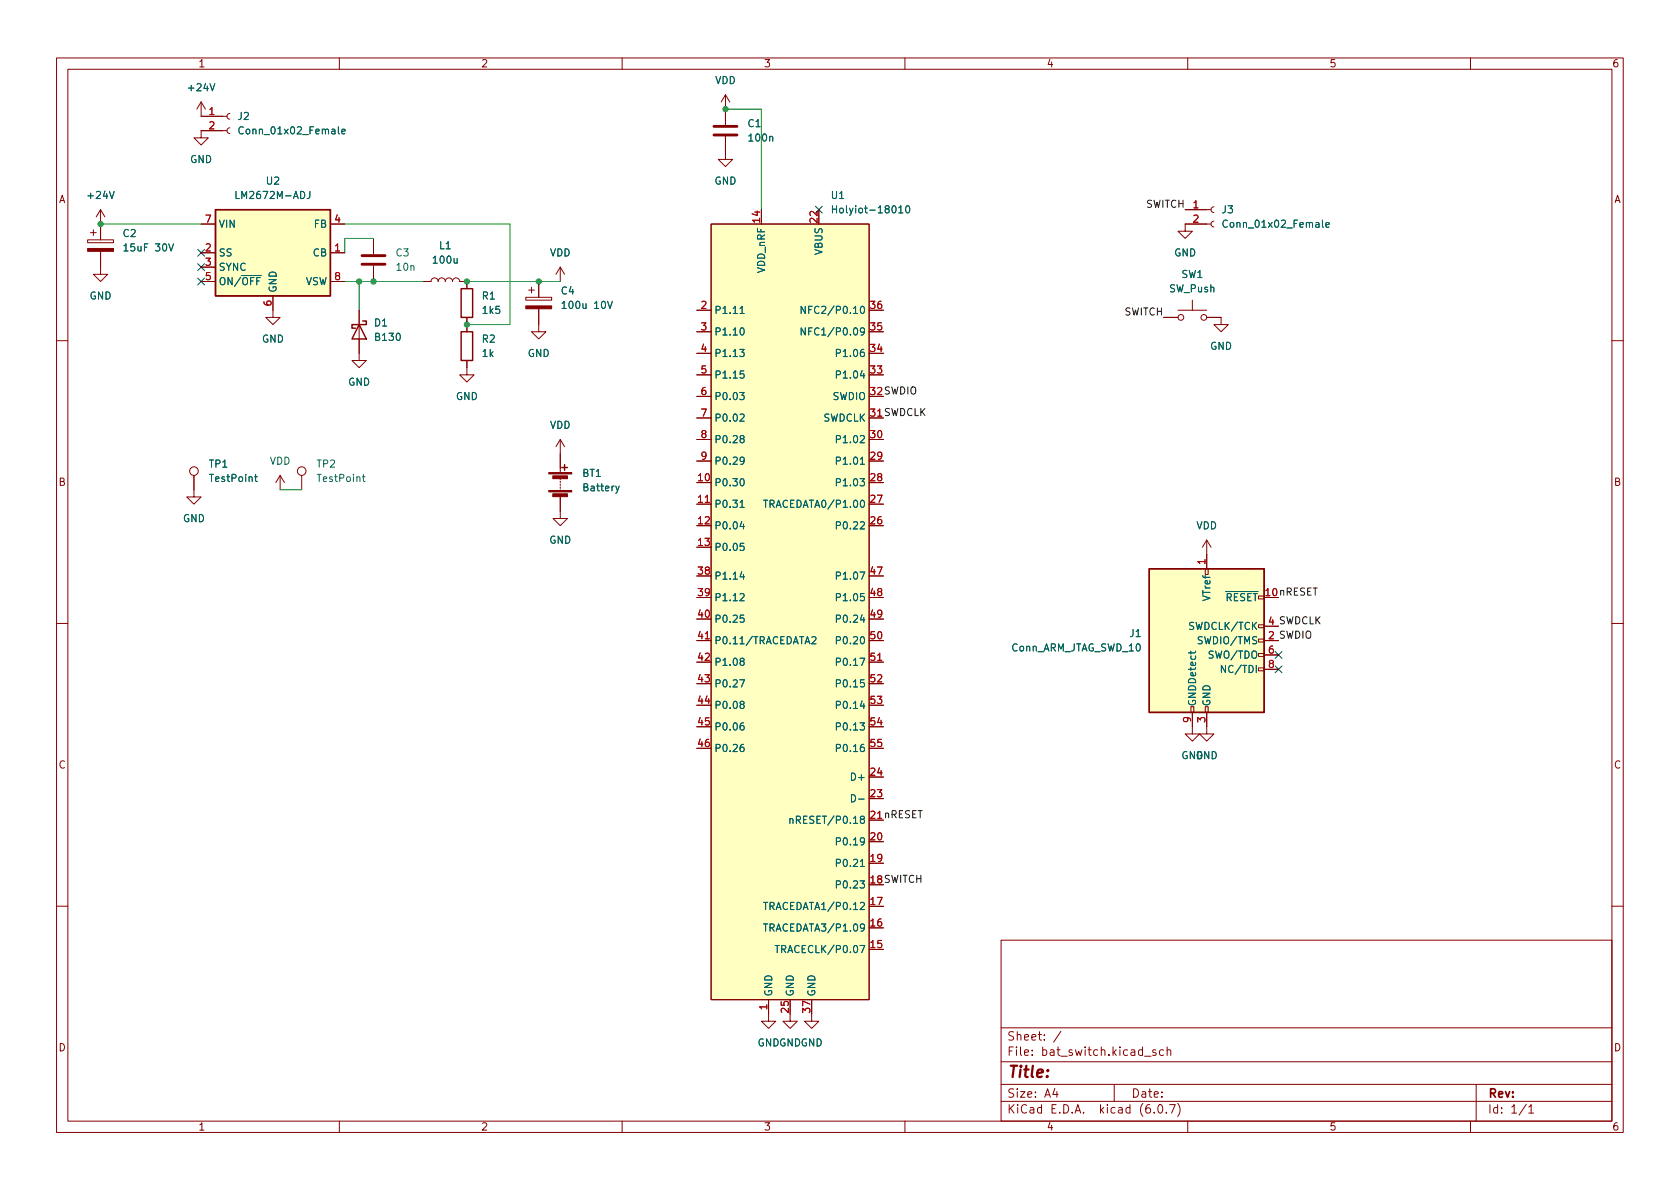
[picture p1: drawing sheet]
<svg xmlns="http://www.w3.org/2000/svg" width="297mm" height="210mm" viewBox="0 0 297 210" stroke-linecap="round" stroke-linejoin="round" font-family="sans-serif">
<g fill="none" stroke="#840000" stroke-width=".18">
<path d="M10 10.2h277v190.1h-277zM12 12.2h273v186.1h-273zM35.6 18v2.6h4.5M35.6 18l-.8 1.3M35.6 18l.7 1.3M60 10.2v2M110 10.2v2M128.3 16.8v5.3M128.3 16.8l-.8 1.2M128.3 16.8l.7 1.2M160 10.2v2M210 10.2v2"/>
<path d="M260 10.2v2M17.8 37.1l-.8 1.2M17.8 37.1v5.3M17.8 37.1l.7 1.2M35.6 39.6h2.5M40.1 23.1h-4.5v1.3h1.2l-1.2 1.2-1.3-1.2h1.3M40.6 22.6l-.3 .1-.2 .4 .2 .4 .3 .1M40.6 20.1l-.3 .1-.2 .4 .2 .3 .3 .2M58.4 39.6h2.6M125.7 39.6h28v137.2h-28zM128.3 24.1v4.1h1.2l-1.2 1.3-1.3-1.3h1.3M209.5 37.1h4.6"/>
<path d="M214.1 39.6h-4.6v1.3h1.3l-1.3 1.3-1.2-1.3h1.2M214.6 39.1l-.3 .2-.2 .3 .2 .4 .3 .1M214.6 36.6l-.3 .1-.2 .4 .2 .3 .3 .2M15.5 42.4h4.6v.5h-4.6zM16 41.1h1M16.5 40.6v1.1M17.8 44.4v4.1h1.2l-1.2 1.3-1.3-1.3h1.3M35.6 44.7h2.5M35.6 47.2h2.5M35.6 49.8h2.5M48.3 52.3v3.8h1.2l-1.2 1.3-1.3-1.3h1.3M58.4 44.7h2.6"/>
<path d="M58.4 49.8h2.6M63.5 54.9v8.8h1.3l-1.3 1.3-1.3-1.3h1.3M66 42.2v2.8M66 47v2.8M74.9 49.8h1.3a.64 .64 0 0 1 .6-.7 .64 .64 0 0 1 .7 .7 .64 .64 0 0 1 .6-.7 .64 .64 0 0 1 .6 .7 .64 .64 0 0 1 .7-.7 .64 .64 0 0 1 .6 .7 .64 .64 0 0 1 .6-.7 .64 .64 0 0 1 .7 .7h1.2v1.2M82.5 56.1v2.6M93 52.6h4.5v.5h-4.5zM93.5 51.3h1M94 50.8v1M95.2 54.6v4.1h1.3l-1.3 1.2-1.2-1.2h1.2M95.2 49.8v2.8M99.1 47.2v2.6"/>
<path d="M99.1 47.2l-.8 1.3M99.1 47.2l.7 1.3M123.2 54.9h2.5M123.2 58.7h2.5M205.7 56.1h2.6M208.3 54.9h5.1M210.8 53.1v1.8M213.4 56.1h2.5v1.3h1.3l-1.3 1.3-1.3-1.3h1.3M10 60.2h2M82.5 63.7v2.6h1.3l-1.3 1.3-1.2-1.3h1.2M99.1 77.7l-.8 1.3M99.1 77.7v5.9"/>
<path d="M99.1 77.7l.7 1.3M123.2 62.5h2.5M123.2 66.3h2.5M123.2 70.1h2.5M123.2 73.9h2.5M123.2 77.7h2.5M285 60.2h2M34.3 84.1v3.8h1.3l-1.3 1.2-1.3-1.2h1.3M49.5 84.1l-.7 1.2M49.5 84.1v2.5M49.5 84.1l.8 1.2M53.3 84.1v2.5"/>
<path d="M99.1 87.9v3.8h1.2l-1.2 1.3-1.3-1.3h1.3M99.1 84.6v.2M99.1 85.1v.2M99.1 85.6v.2M99.1 86.1v.3M99.1 86.6v.3M123.2 89.1h2.5M123.2 81.5h2.5M213.4 95.5l-.8 1.3M213.4 95.5v5.1M213.4 95.5l.7 1.3M10 110.2h2"/>
<path d="M123.2 113.3h2.5M153.7 117.1h2.5M213.1 100.6h.5v1h-.5zM222.5 110.5h1v.5h-1zM222.5 115.6h1v.5h-1zM222.5 113h1v.5h-1zM222.5 118.1h1v.5h-1zM223.5 113.3h2.6M223.5 110.7h2.6M223.5 115.8h2.6M223.5 118.4h2.6M285 110.2h2"/>
<path d="M210.6 125h.5v1h-.5zM210.8 126v3.8h1.3l-1.3 1.3-1.3-1.3h1.3M213.1 125h.5v1h-.5zM213.4 126v3.8h1.2l-1.2 1.3-1.3-1.3h1.3M10 160.2h2M135.9 176.8v3.8h1.3l-1.3 1.3-1.3-1.3h1.3M139.7 179.3v1.3h1.3l-1.3 1.3-1.3-1.3h1.3M143.5 179.3v1.3h1.3l-1.3 1.3-1.3-1.3h1.3M177 166.3h108v32h-108zM285 160.2h2M60 198.3v2M110 198.3v2"/>
<path d="M160 198.3v2M177 194.8h108M177 191.8h108M177 187.8h108M177 181.8h108M186.5 192.5l-.4 1h1M186.9 193v1M187.6 182.4l-1.3 1.9M197 191.8v3M202.4 186.8h1.1M204.1 196.7v.1M204.4 185.7l-.4-.1-.2 .2 .1 .3 .5 .1v.4h-.6"/>
<path d="M204.9 195.4l.2-.1a.81 .81 0 0 1 .6 .7 .81 .81 0 0 1-.3 .8h-.2a.81 .81 0 0 1-.6-.6 .81 .81 0 0 1 .3-.8zM205.7 185.7l-.4-.1-.3 .3v.4l.1 .3h.6M206.2 196.7v.1M206.4 185.8l.2-.2 .3 .1 .1 .9M206.4 185.1v1.5M206.8 195.3h1l-.7 1.5M208.2 195.1a1.72 1.72 0 0 1 0 2.3M210 198.3v2M260 198.3v2M261 191.8v6.5M269.9 195.3l-1.3 1.9M270.3 195.8l.4-.5v1.5"/>
<path d="M270.3 196.8h.9"/>
<circle cx="208.8" cy="56.1" r=".51"/>
<circle cx="212.9" cy="56.1" r=".51"/>
<circle cx="34.3" cy="83.3" r=".76"/>
<circle cx="53.3" cy="83.3" r=".76"/>
</g>
<g fill="#840000" stroke="#840000" stroke-width=".18">
<path d="M15.5 43.9h4.6v.5h-4.6z"/>
<path d="M93 54.1h4.5v.5h-4.5z"/>
<path d="M97 86.7h4.1v.3h-4.1z"/>
<path d="M97 83.6h4.1v.2h-4.1z"/>
<path d="M97.7 87.3h2.6v.5h-2.6z"/>
<path d="M97.7 84.1h2.6v.6h-2.6z"/>
</g>
<g fill="none" stroke="#006464" stroke-width=".18">
<path d="M41.7 33.8v1.3h.6M43 22.5a.6 .6 0 0 0-.8 .5 .6 .6 0 0 0 .6 .7l.2-.1M54.8 33.8v.9a.41 .41 0 0 1-.5 .4M60.4 23.3l.6-.2v-.2l-.4-.1-.2 .2 .1 .6h.5M147.2 36.4v1.3M147.2 37h.7M160.2 36.5l.2-.1a.68 .68 0 0 1 .5 .6 .68 .68 0 0 1-.5 .7l-.2-.2-.1-.3zM217 39a.6 .6 0 0 0-.8 .5 .6 .6 0 0 0 .6 .7l.2-.1M234.4 39.8l.6-.2v-.2l-.4-.1-.2 .2 .1 .6h.5M21.9 43.5l.4-.4v1.3M21.9 44.4h.7M29.8 43.1l.5 1.3 .4-1.3"/>
<path d="M99.4 53.6l.3-.3v1.2M99.4 54.5h.7M107.4 53.3l.4 1.2 .5-1.2M130.8 54.5l.4-.3v1.2M130.8 55.4h.8M131 58.1l.2-.1a.68 .68 0 0 1 .4 .6 .68 .68 0 0 1-.4 .6l-.2-.1-.2-.3zM142.4 58v1.2l-.7-1.2v1.2M142.4 54.2v1.2l-.7-1.2v1.2M130.8 61.8h.8l-.4 .5 .3 .1v.5l-.2 .2-.5-.2M130.8 69.4h.8l-.4 .5 .3 .1v.6l-.2 .1-.5-.1M130.8 73.3l.5-.1 .3 .4-.8 .9h.8M131.1 77.6l-.3-.3 .1-.2 .2-.1 .4 .1 .1 .2-.1 .1-.5 .2-.2 .2v.3l.3 .2 .4-.1 .1-.1-.1-.4-.2-.1"/>
<path d="M131.5 65.6h-.6l-.1 .6 .2-.1h.5l.1 .2-.1 .4-.2 .2-.5-.2M147.9 77.7l.6-.1 .1-.2v-.3l-.7-.1v1.3M147.9 66.3l.6-.1 .1-.2v-.3l-.7-.1v1.3M147.9 62.4h.6l.1-.2v-.3l-.7-.1v1.3M45 84.3h.5M45.2 83.9v1.1l.3 .2M64.1 84.3h.4M64.2 83.9v1.1l.3 .2M109.5 86l-.4 1.1-.2 .1M130.8 88.8l.4-.3v1.2M130.8 89.7h.8M131 84.8l.2-.2a.68 .68 0 0 1 .4 .7 .68 .68 0 0 1-.4 .6l-.2-.1-.2-.4z"/>
<path d="M131.2 92.2l-.4 .9h.8M131.5 92.7v.8M131.5 96.1h-.6l-.1 .6 .2-.1h.5l.1 .2-.1 .4-.2 .1-.5-.1M131.6 81.4l-.3 .2h-.2l-.3-.2 .2-.5 .3-.1 .2 .2a.84 .84 0 0 1-.3 1.1h-.2M135 88.5h.7M135.4 88.5v1.2M147.9 92.9h.6l.1-.2v-.3l-.7-.1v1.2M147.9 85.3l.6-.1 .1-.1v-.3l-.7-.2v1.3M147.9 81.5l.6-.1 .1-.1v-.3l-.7-.2v1.3M130.8 105.1l.5-.1 .3 .3-.8 .9h.8M131.1 116.9l-.3-.2 .1-.2 .2-.1 .4 .1 .1 .1-.1 .2-.5 .2-.2 .2v.2l.3 .3 .4-.1 .1-.2-.1-.3-.2-.2M131.2 101.1l-.4 .9h.8"/>
<path d="M131.5 101.6v.8M131.5 108.8h-.6l-.1 .6 .2-.1h.5l.1 .2-.1 .4-.2 .1-.5-.1M143.5 112.7l.5-.1 .3 .3-.8 1h.8M147.9 101.8h.6l.1-.2v-.3l-.7-.1v1.2M147.9 105.6h.6l.1-.2v-.3l-.7-.1v1.2M147.9 109.4h.6l.1-.2v-.3l-.7-.1v1.2M147.9 113.2h.6l.1-.2v-.3l-.7-.1v1.3M147.9 117.1l.6-.1 .1-.2v-.3l-.7-.1v1.3M210.5 115.1v.5M211.4 115.1l-.2 .4h-1.1M216.7 117.7v1.2l-.7-1.2v1.2M130.8 120.2h.8l-.5 1.3"/>
<path d="M131.1 124.6l-.3-.3 .1-.2 .2-.1 .4 .1 .1 .2-.1 .1-.5 .2-.2 .2v.2l.3 .3 .4-.1 .1-.2-.1-.3-.2-.1M131.5 127.8l-.4 .1a.86 .86 0 0 0 0 1.2l.4-.1 .1-.5-.3-.2h-.2l-.3 .2M131.5 131.6l-.4 .1a.86 .86 0 0 0 0 1.2l.4-.1 .1-.4-.3-.3h-.2l-.3 .3M147.9 120.9l.6-.1 .1-.2v-.3l-.7-.1v1.3M147.9 124.7l.6-.1 .1-.2v-.3l-.7-.1v1.3M147.9 128.5l.6-.1 .1-.2v-.3l-.7-.1v1.3M147.9 132.3l.6-.1 .1-.1v-.3l-.7-.2v1.3M135 159.6h.7M135.4 159.6v1.2M139.7 144.9l.1-.1h.3l.1 .8M139.7 144.8v.8M147.9 156.4h.6l.1-.2v-.3l-.7-.1v1.2"/>
<path d="M147.9 152.6h.6l.1-.2v-.3l-.7-.1v1.2M147.9 148.8l.6-.1 .1-.1v-.3l-.7-.2v1.3M150.5 140.5a.64 .64 0 0 1 .8 .7 .64 .64 0 0 1-.8 .6zM135 163.4h.7M135.4 163.4v1.3M137.1 167.2h.7M137.4 167.2v1.3"/>
</g>
<path d="M38.1 37.1h20.3v15.2h-20.3zM63.5 57.4l1.3 2.5h-2.6zM64.1 56.8h.7v.6h-2.6v.6h.7M81.5 58.7h2.1v5h-2.1zM81.5 51h2.1v5.1h-2.1zM99.3 82.7h1M99.8 82.2v1M203.2 100.6h20.3v25.4h-20.3z" fill="none" stroke="#840000" stroke-width=".25"/>
<g fill="#ffffc2" stroke="#ffffc2" stroke-width=".18">
<path d="M125.7 39.6h28v137.2h-28z"/>
<path d="M203.2 100.6h20.3v25.4h-20.3z"/>
<path d="M38.1 37.1h20.3v15.2h-20.3z"/>
</g>
<path d="M126.2 23.9h4.1M126.2 22.3h4.1M64 46.7h4.1M64 45.2h4.1" fill="none" stroke="#840000" stroke-width=".51"/>
<path d="M128.3 19.3h6.3v17.8M17.8 39.6h17.8M61 39.6h29.2v17.8h-7.7M61 49.8h13.9M63.5 49.8v5.1M66 42.2h-5v2.5M82.5 49.8h16.6M49.5 86.6h3.8" fill="none" stroke="#009600" stroke-width=".18"/>
<path d="M144.2 36.5l1.2 1.2M145.4 36.5l-1.2 1.2M35 44.1l1.2 1.2M35 49.2l1.2 1.2M35 46.6l1.2 1.2M36.2 44.1l-1.2 1.2M36.2 49.2l-1.2 1.2M36.2 46.6l-1.2 1.2M225.5 117.7l1.2 1.3M225.5 115.2l1.2 1.2M226.7 117.7l-1.2 1.3M226.7 115.2l-1.2 1.2" fill="none" stroke="#000084" stroke-width=".18"/>
<g fill="#009600" stroke="#009600" stroke-width=".18">
<circle cx="95.2" cy="49.8" r=".46"/>
<circle cx="82.5" cy="49.8" r=".46"/>
<circle cx="66" cy="49.8" r=".46"/>
<circle cx="63.5" cy="49.8" r=".46"/>
<circle cx="17.8" cy="39.6" r=".46"/>
<circle cx="82.5" cy="57.4" r=".46"/>
<circle cx="128.3" cy="19.3" r=".46"/>
</g>
<text font-size="2.8" fill="#840000" x="178" y="190.6">Title:</text>
<g font-size="2.1" fill="#840000">
<text x="178" y="184">Sheet: /</text>
<text x="178" y="186.7">File: bat_switch.kicad_sch</text>
<text x="178" y="196.9">KiCad E.D.A. kicad (6.0.7)</text>
<text x="178" y="194.1">Size: A4</text>
<text x="200" y="194.1">Date:</text>
<text x="263" y="194.1">Rev:</text>
<text x="263" y="196.9">Id: 1/1</text>
</g>
<g font-size="1.8" fill="#840000">
<text x="35" y="11.9">1</text>
<text x="85" y="11.9">2</text>
<text x="135" y="11.9">3</text>
<text x="185" y="11.9">4</text>
<text x="235" y="11.9">5</text>
<text x="285" y="11.9">6</text>
<text x="10.3" y="35.9">A</text>
<text x="285.3" y="35.9">A</text>
<text x="154" y="73.7">31SWDCLK</text>
<text x="10.3" y="85.9">B</text>
<text x="285.3" y="85.9">B</text>
<text x="10.3" y="135.9">C</text>
<text x="285.3" y="135.9">C</text>
<text x="154" y="144.8">21nRESET</text>
<text x="10.3" y="185.9">D</text>
<text x="285.3" y="185.9">D</text>
<text x="35" y="199.9">1</text>
<text x="85" y="199.9">2</text>
<text x="135" y="199.9">3</text>
<text x="185" y="199.9">4</text>
<text x="235" y="199.9">5</text>
<text x="285" y="199.9">6</text>
</g>
<g font-size="1.8" fill="#006464">
<text x="33.5" y="16.1">+24V</text>
<text x="126.4" y="14.9">VDD</text>
<text x="42.1" y="21.2">J2</text>
<text x="42.9" y="23.7">Conn_01x02_Female</text>
<text x="132.3" y="22.5">C1</text>
<text x="33.6" y="28.8">GND</text>
<text x="132.5" y="25">100n</text>
<text x="15.7" y="35.2">+24V</text>
<text x="42.2" y="35.2">LM2672M-ADJ</text>
<text x="47.1" y="32.6">U2</text>
<text x="126.3" y="32.6">GND</text>
<text x="147" y="35.2">U1</text>
<text x="21.8" y="41.9">C2</text>
<text x="38.6" y="40.3">VIN</text>
<text x="55.6" y="40.3">FB</text>
<text x="148.2" y="37.7">Holyiot-18010</text>
<text x="216.1" y="37.7">J3</text>
<text x="216.9" y="40.3">Conn_01x02_Female</text>
<text x="22.4" y="44.4">15uF 30V</text>
<text x="38.6" y="45.3">SS</text>
<text x="38.6" y="47.9">SYNC</text>
<text x="55.4" y="45.3">CB</text>
<text x="70" y="45.3">C3</text>
<text x="70.2" y="47.9">10n</text>
<text x="76.7" y="46.6">100u</text>
<text x="77.7" y="44.1">L1</text>
<text x="97.2" y="45.3">VDD</text>
<text x="145.4" y="45" transform="rotate(-90 145.4 45)">VBUS</text>
<text x="207.6" y="45.3">GND</text>
<text x="15.8" y="53">GND</text>
<text x="38.6" y="50.4">ON/~{OFF}</text>
<text x="48.9" y="51.8" transform="rotate(-90 48.9 51.8)">GND</text>
<text x="53.9" y="50.4">VSW</text>
<text x="85.3" y="53">R1</text>
<text x="99.2" y="52.1">C4</text>
<text x="135.3" y="48.3" transform="rotate(-90 135.3 48.3)">VDD_nRF</text>
<text x="206.7" y="51.7">SW_Push</text>
<text x="208.9" y="49.1">SW1</text>
<text x="66.2" y="57.7">D1</text>
<text x="85.4" y="55.5">1k5</text>
<text x="99.9" y="54.6">100u 10V</text>
<text x="126.2" y="55.5">P1.11</text>
<text x="126.2" y="59.3">P1.10</text>
<text x="143.4" y="59.3">NFC1/P0.09</text>
<text x="143.4" y="55.5">NFC2/P0.10</text>
<text x="46.3" y="60.6">GND</text>
<text x="66.5" y="60.3">B130</text>
<text x="85.3" y="60.6">R2</text>
<text x="85.3" y="63.1">1k</text>
<text x="93.3" y="63.1">GND</text>
<text x="126.2" y="63.1">P1.13</text>
<text x="148.5" y="63.1">P1.06</text>
<text x="213.9" y="61.8">GND</text>
<text x="61.5" y="68.2">GND</text>
<text x="80.6" y="70.7">GND</text>
<text x="126.2" y="66.9">P1.15</text>
<text x="126.2" y="70.7">P0.03</text>
<text x="147.2" y="70.7">SWDIO</text>
<text x="148.5" y="66.9">P1.04</text>
<text x="97.2" y="75.8">VDD</text>
<text x="126.2" y="74.5">P0.02</text>
<text x="145.4" y="74.5">SWDCLK</text>
<text x="37" y="82.7">TP1</text>
<text x="47.7" y="82.2">VDD</text>
<text x="56.1" y="82.7">TP2</text>
<text x="126.2" y="78.4">P0.28</text>
<text x="126.2" y="82.2">P0.29</text>
<text x="148.5" y="82.2">P1.01</text>
<text x="148.5" y="78.4">P1.02</text>
<text x="37.2" y="85.2">TestPoint</text>
<text x="56.3" y="85.2">TestPoint</text>
<text x="103" y="84.3">BT1</text>
<text x="103.3" y="86.9">Battery</text>
<text x="126.2" y="86">P0.30</text>
<text x="126.2" y="89.8">P0.31</text>
<text x="136.1" y="89.8">TRACEDATA0/P1.00</text>
<text x="148.5" y="86">P1.03</text>
<text x="32.3" y="92.3">GND</text>
<text x="126.2" y="93.6">P0.04</text>
<text x="148.5" y="93.6">P0.22</text>
<text x="211.5" y="93.6">VDD</text>
<text x="97.1" y="96.1">GND</text>
<text x="126.2" y="97.4">P0.05</text>
<text x="126.2" y="102.5">P1.14</text>
<text x="126.2" y="106.3">P1.12</text>
<text x="148.5" y="102.5">P1.07</text>
<text x="148.5" y="106.3">P1.05</text>
<text x="214" y="106.1" transform="rotate(-90 214 106.1)">VTref</text>
<text x="215.2" y="106.3">~{RESET}</text>
<text x="126.2" y="110.1">P0.25</text>
<text x="126.2" y="113.9">P0.11/TRACEDATA2</text>
<text x="148.5" y="110.1">P0.24</text>
<text x="148.5" y="113.9">P0.20</text>
<text x="199.8" y="112.6">J1</text>
<text x="210.6" y="111.4">SWDCLK/TCK</text>
<text x="212.3" y="113.9">SWDIO/TMS</text>
<text x="126.2" y="117.7">P1.08</text>
<text x="148.5" y="117.7">P0.17</text>
<text x="178.7" y="115.2">Conn_ARM_JTAG_SWD_10</text>
<text x="214.1" y="116.5">SWO/TDO</text>
<text x="216.6" y="119">NC/TDI</text>
<text x="126.2" y="121.5">P0.27</text>
<text x="126.2" y="125.3">P0.08</text>
<text x="148.5" y="121.5">P0.15</text>
<text x="148.5" y="125.3">P0.14</text>
<text x="211.5" y="125" transform="rotate(-90 211.5 125)">GNDDetect</text>
<text x="214" y="125" transform="rotate(-90 214 125)">GND</text>
<text x="126.2" y="129.2">P0.06</text>
<text x="148.5" y="129.2">P0.13</text>
<text x="126.2" y="133">P0.26</text>
<text x="148.5" y="133">P0.16</text>
<text x="208.9" y="134.2">GND</text>
<text x="211.4" y="134.2">GND</text>
<text x="150.9" y="138">D+</text>
<text x="151.3" y="141.9">D-</text>
<text x="141.1" y="145.7">nRESET/P0.18</text>
<text x="148.5" y="149.5">P0.19</text>
<text x="148.5" y="153.3">P0.21</text>
<text x="136.1" y="160.9">TRACEDATA1/P0.12</text>
<text x="148.5" y="157.1">P0.23</text>
<text x="136.1" y="164.7">TRACEDATA3/P1.09</text>
<text x="138.3" y="168.5">TRACECLK/P0.07</text>
<text x="136.5" y="176.3" transform="rotate(-90 136.5 176.3)">GND</text>
<text x="140.3" y="176.3" transform="rotate(-90 140.3 176.3)">GND</text>
<text x="144.1" y="176.3" transform="rotate(-90 144.1 176.3)">GND</text>
<text x="133.9" y="185">GNDGNDGND</text>
</g>
<g font-size="1.8" fill="#a90000">
<text x="37" y="20.3">1</text>
<text x="37" y="22.9">2</text>
<text x="36.3" y="39.4">7</text>
<text x="59.2" y="39.4">4</text>
<text x="134.4" y="39.3" transform="rotate(-90 134.4 39.3)">14</text>
<text x="144.5" y="39.3" transform="rotate(-90 144.5 39.3)">22</text>
<text x="211" y="36.8">1</text>
<text x="211" y="39.4">2</text>
<text x="36.3" y="44.4">2</text>
<text x="36.3" y="47">3</text>
<text x="59.2" y="44.4">1</text>
<text x="36.3" y="49.5">5</text>
<text x="59.2" y="49.5">8</text>
<text x="48" y="54.1" transform="rotate(-90 48 54.1)">6</text>
<text x="124" y="54.6">2</text>
<text x="124" y="58.4">3</text>
<text x="154" y="58.4">35</text>
<text x="154" y="54.6">36</text>
<text x="124" y="62.2">4</text>
<text x="154" y="62.2">34</text>
<text x="124" y="66">5</text>
<text x="124" y="69.8">6</text>
<text x="154" y="66">33</text>
<text x="154" y="69.8">32</text>
<text x="124" y="73.7">7</text>
<text x="124" y="77.5">8</text>
<text x="154" y="77.5">30</text>
<text x="154" y="73.7">31</text>
<text x="124" y="81.3">9</text>
<text x="154" y="81.3">29</text>
<text x="123.5" y="85.1">10</text>
<text x="123.5" y="88.9">11</text>
<text x="154" y="88.9">27</text>
<text x="154" y="85.1">28</text>
<text x="123.5" y="92.7">12</text>
<text x="154" y="92.7">26</text>
<text x="123.5" y="96.5">13</text>
<text x="123.5" y="101.6">38</text>
<text x="154" y="101.6">47</text>
<text x="213.1" y="99.8" transform="rotate(-90 213.1 99.8)">1</text>
<text x="123.5" y="105.4">39</text>
<text x="154" y="105.4">48</text>
<text x="223.8" y="105.4">10</text>
<text x="123.5" y="109.2">40</text>
<text x="123.5" y="113">41</text>
<text x="154" y="109.2">49</text>
<text x="154" y="113">50</text>
<text x="224.3" y="113">2</text>
<text x="224.3" y="110.5">4</text>
<text x="123.5" y="116.8">42</text>
<text x="154" y="116.8">51</text>
<text x="224.3" y="115.6">6</text>
<text x="224.3" y="118.1">8</text>
<text x="123.5" y="120.6">43</text>
<text x="123.5" y="124.5">44</text>
<text x="154" y="120.6">52</text>
<text x="154" y="124.5">53</text>
<text x="123.5" y="128.3">45</text>
<text x="154" y="128.3">54</text>
<text x="210.6" y="127.7" transform="rotate(-90 210.6 127.7)">9</text>
<text x="213.1" y="127.7" transform="rotate(-90 213.1 127.7)">3</text>
<text x="123.5" y="132.1">46</text>
<text x="154" y="137.2">24</text>
<text x="154" y="132.1">55</text>
<text x="154" y="141">23</text>
<text x="154" y="148.6">20</text>
<text x="154" y="144.8">21</text>
<text x="154" y="152.4">19</text>
<text x="154" y="160">17</text>
<text x="154" y="156.2">18</text>
<text x="154" y="167.6">15</text>
<text x="154" y="163.8">16</text>
<text x="135.6" y="178.5" transform="rotate(-90 135.6 178.5)">1</text>
<text x="139.4" y="179" transform="rotate(-90 139.4 179)">25</text>
<text x="143.3" y="179" transform="rotate(-90 143.3 179)">37</text>
</g>
<g font-size="1.8" fill="#0f0f0f">
<text x="202.6" y="36.7">SWITCH</text>
<text x="198.8" y="55.8">SWITCH</text>
<text x="154" y="69.8">32SWDIO</text>
<text x="223.8" y="105.4">10nRESET</text>
<text x="224.3" y="113">2 SWDIO</text>
<text x="224.3" y="110.5">4 SWDCLK</text>
<text x="154" y="156.2">18SWITCH</text>
</g>
</svg>
